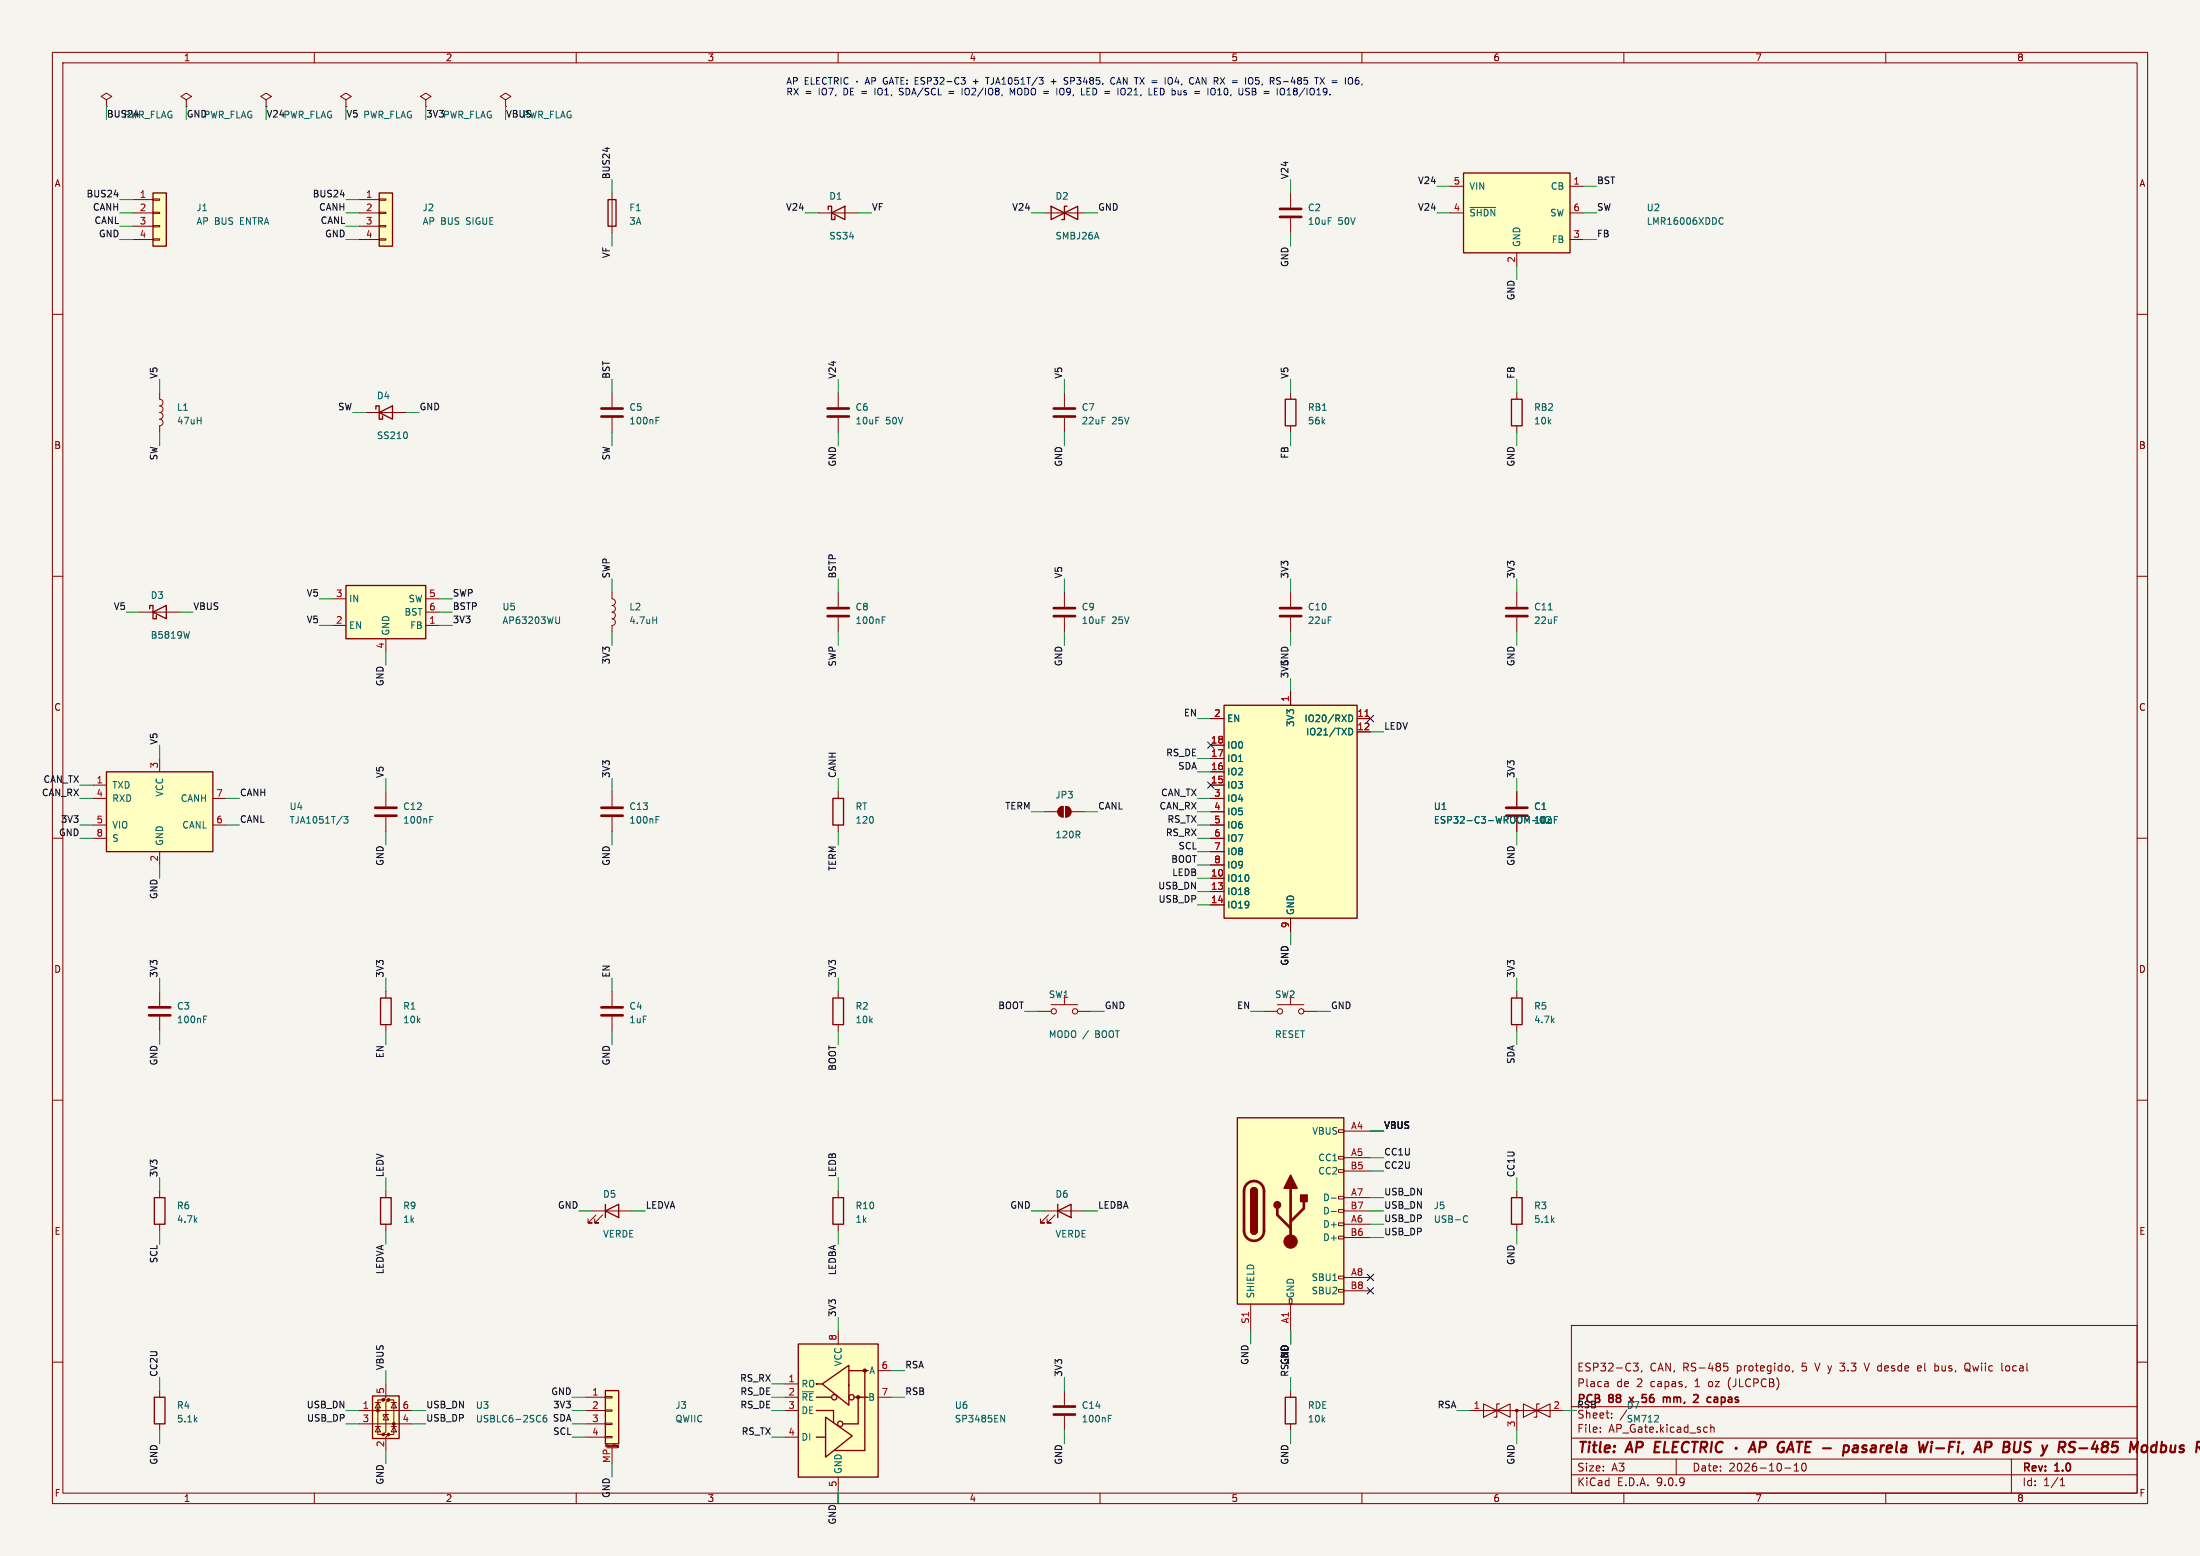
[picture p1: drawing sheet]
<svg xmlns="http://www.w3.org/2000/svg" width="420mm" height="297mm" viewBox="0 0 420 297" stroke-linecap="round" stroke-linejoin="round" font-family="sans-serif">
<path d="M0 0h420v297h-420z" fill="#f5f4ef" stroke="#f5f4ef" stroke-width=".19"/>
<g fill="none" stroke="#840000" stroke-width=".19">
<path d="M10 10h400v277h-400zM12 12h396v273h-396zM60 10v2M110 10v2M160 10v2M210 10v2M260 10v2M310 10v2M360 10v2M10 60h2M116.8 74.9v2.8M116.8 79.8v2.8"/>
<path d="M408 60h2M10 110h2M408 110h2M10 160h2M408 160h2M160 189.2v1.3M160 195.6v1.3M289.6 189.2v1.3M289.6 195.6v1.3M10 210h2M408 210h2M300 253h108v32h-108z"/>
<path d="M10 260h2M300 278.5h108M300 274.5h108M300 268.5h108M305.5 273.2v.2M305.5 272.5v.1M306.8 263.7l.2 .2v.8M307 264.6l-.1 .1M307 264l-.1 .1M307.7 270.5v.2M307.7 269.8v.1M310.6 269.1l-1.3 1.9"/>
<path d="M311.8 260.2h.9l-.5 .6 .5 .1v.6l-.3 .2-.5-.1M313.4 261.6l-.1 .3M320 278.5v3M326.6 271.9v1.5M326.6 272.5l.2-.1 .4 .1v.9M329.8 260.2h-.7l-.1 .7 .2-.1h.5l.2 .2-.1 .5-.2 .2-.6-.2M341.4 260.8l.2 .2-.2 .6M342.3 261.6l-.1 .3M342.5 279.7l.4-.4v1.5M344.1 279.4l.2-.1a.8 .8 0 0 1 .5 .7 .8 .8 0 0 1-.5 .8l-.2-.2-.2-.4zM355.9 260.2l.5 1.5M366.7 260.8l-.4-.1-.2 .2 .1 .7h.5"/>
<path d="M366.8 261l-.7 .2M369.4 260.8l.4-.1 .3 .3M370.1 261.4l-.3 .3-.4-.1M375.1 261.2a.5 .5 0 0 0 .3 .5 .5 .5 0 0 0 .6-.2M375.4 261.3l.3 .1 .3 .4M376 260.4a.5 .5 0 0 0-.6-.2 .5 .5 0 0 0-.3 .5M383.2 260.7l-.3 .3v.4l.3 .3M384 278.5v6.5M408 260h2M60 285v2M110 285v2M160 285v2"/>
<path d="M210 285v2M260 285v2M300 281.5h108M310 285v2M340.7 280.2h1.2M342.5 280.8h.9M360 285v2M393.3 283.6h.9M393.3 282.5l.4-.4v1.5"/>
</g>
<g fill="none" stroke="#840000" stroke-width=".4">
<path d="M315.9 276.2h.7M317 275.2h-.9l-.3 2h1M317.9 275.2l-.3 2h1M319.4 276.2h.6M320.4 275.2h-.9l-.3 2h1M322.4 275.4a.88 .88 0 0 0-1 0 .88 .88 0 0 0-.3 .9 .69 .69 0 0 0 .3 .8 .69 .69 0 0 0 .8-.1M323 275.2h1.2M323.6 275.2l-.3 2M324.7 276.3h.8a.55 .55 0 0 0 .4-.5 .55 .55 0 0 0-.3-.6h-.8l-.2 2M325.2 276.3l.5 .9M326.8 275.2l-.2 2M328.9 275.4a.88 .88 0 0 0-1 0 .88 .88 0 0 0-.4 .9 .69 .69 0 0 0 .4 .8 .69 .69 0 0 0 .8-.1"/>
<path d="M331.4 276.3v.2M333.8 277.2l.9-2 .4 2M334.1 276.6h.9M335.9 276.3h.8a.55 .55 0 0 0 .4-.5 .55 .55 0 0 0-.3-.6h-.7l-.3 2M340.6 275.3a1.02 1.02 0 0 0-1.2 .6 1.02 1.02 0 0 0 .5 1.3l.6-.2 .1-.7h-.4M341.3 276.6h1M342 275.2l-1 2M353.9 276h.7v1.2M354.6 277.1l-.7 .1M354.7 276.3l-.7 .1M355.4 277.1l.6 .1M355.9 275.9l-.4 .4 .3 .2h.3"/>
<path d="M369.6 276.4h1.5M382.5 276.2h.7M383.3 275.2h-.7l-.2 2h.7M397 276.4h1.5M400 275.1l-.7 1.4M412.6 276h.8l.1 .3v.5a.66 .66 0 0 1-1 .3M412.7 275.2l-.2 2M414.5 275.9l-.1 1.2a.57 .57 0 0 0 .8-.1M415.3 275.9l-.2 1.3"/>
</g>
<path d="M311 266.7l.8 1M311.8 266.7l-.8 1M313.7 266.8h.5M314.2 267.6l-.5 .1M314.3 266.2h-.8v.7M317.8 266.7l.3 .1 .1 .1M318.2 266.9l.2-.2 .4 .1v.1M318.2 266.9v.8M323.3 266.3l.6-.1 .3 .3M327.4 266.7h.3l.2 .2v.8M327.9 267.6l-.5 .1M327.9 267l-.5 .1" fill="none" stroke="#840000" stroke-width=".3"/>
<path d="M159 190.5h2v5.1h-2zM288.5 190.5h2.1v5.1h-2.1z" fill="none" stroke="#840000" stroke-width=".25"/>
<path d="M114.8 78h4.1M114.8 79.5h4.1" fill="none" stroke="#840000" stroke-width=".51"/>
<path d="M125.2 79.6h.6M125.2 80.3h.5" fill="none" stroke="#006464" stroke-width=".19"/>
<path d="M115.6 265.4h2.5v10.2h-2.5z" fill="#ffffc2"/>
<path d="M159 152.4h2v5.1h-2zM29.5 228.6h2v5.1h-2zM115.6 265.4h2.5v10.2h-2.5z" fill="none" stroke="#840000" stroke-width=".25"/>
<g fill="none" stroke="#840000" stroke-width=".19">
<path d="M35.6 19.1l1-.7-1-.6-1.1 .6 1.1 .7v1.2M50.8 19.1l1-.7-1-.6-1 .6 1 .7v1.2M66 19.1l1.1-.7-1.1-.6-1 .6 1 .7v1.2M35.6 20.3h.1M50.8 20.3h.1M66 20.3h.1M203.2 113v2.8M203.2 117.9v2.8M160 151.1v1.3M160 157.5v1.3M199.4 154.9h2.5M202.2 154.2l.7-.3v2.1a1.02 1.02 0 0 1-.9-.7 1.02 1.02 0 0 1 .2-1.1z"/>
<path d="M203.5 153.9a1.02 1.02 0 0 1 1 1 1.02 1.02 0 0 1-1 1.1zM204.5 154.9h2.5M30.5 189.2v2.8M30.5 194.1v2.8M198.1 193h2.6M200.7 191.8h5M203.2 190v1.8M205.7 193h2.6M30.5 227.3v1.3M30.5 233.7v1.2M111.8 266.7h3.8M111.8 269.2h3.8"/>
<path d="M111.8 271.8h3.8M111.8 274.3h3.8M115.6 266.6h1.2v.2h-1.2zM115.6 269.1h1.2v.3h-1.2zM115.6 271.7h1.2v.2h-1.2zM115.6 274.2h1.2v.2h-1.2zM115.8 276.4h2.1M116.8 276.4v3M117.9 275.9v.2h.1M117.9 275.9h.1v.3l-.1 .1M117.9 275.9h.1"/>
<circle cx="201.2" cy="193" r=".51"/>
<circle cx="205.2" cy="193" r=".51"/>
</g>
<g fill="#840000" stroke="#840000" stroke-width=".19">
<path d="M202.2 154.2l.7-.3v2.1a1.02 1.02 0 0 1-.9-.7 1.02 1.02 0 0 1 .2-1.1z"/>
<path d="M203.5 153.9a1.02 1.02 0 0 1 1 1 1.02 1.02 0 0 1-1 1.1z"/>
</g>
<path d="M201.2 116.1h4M201.2 117.6h4M28.4 192.3h4.1M28.4 193.8h4.1" fill="none" stroke="#840000" stroke-width=".51"/>
<path d="M38.9 194.6h.4M38.9 193.9h.6" fill="none" stroke="#006464" stroke-width=".19"/>
<path d="M29.2 36.8h2.5v10.2h-2.5z" fill="#ffffc2"/>
<path d="M29.2 36.8h2.5v10.2h-2.5zM72.6 190.5h2.1v5.1h-2.1zM159 228.6h2v5.1h-2z" fill="none" stroke="#840000" stroke-width=".25"/>
<g fill="none" stroke="#840000" stroke-width=".19">
<path d="M81.3 19.1l1-.7-1-.6-1 .6 1 .7v1.2M96.5 19.1l1-.7-1-.6-1 .6 1 .7v1.2M25.4 38.1h3.8M29.2 38h1.3v.2h-1.3zM81.3 20.3h.1M96.5 20.3h.1M25.4 40.6h3.8M25.4 43.2h3.8M25.4 45.7h3.8M29.2 40.5h1.3v.3h-1.3zM29.2 43.1h1.3v.2h-1.3zM29.2 45.6h1.3v.2h-1.3z"/>
<path d="M30.5 74.9v1.3a.64 .64 0 0 1 .6 .6 .64 .64 0 0 1-.6 .7 .64 .64 0 0 1 .6 .6 .64 .64 0 0 1-.6 .6 .64 .64 0 0 1 .6 .7 .64 .64 0 0 1-.6 .6 .64 .64 0 0 1 .6 .6 .64 .64 0 0 1-.6 .7v1.3M203.2 74.9v2.8M203.2 79.8v2.8M246.4 113v2.8M246.4 117.9v2.8M289.6 113v2.8M289.6 117.9v2.8M73.7 189.2v1.3M73.7 195.6v1.3M160 227.3v1.3M160 233.7v1.2M203.2 265.4v2.8"/>
<path d="M203.2 270.3v2.7"/>
</g>
<path d="M201.2 78h4M201.2 79.5h4M244.3 116.1h4.1M244.3 117.6h4.1M287.5 116.1h4.1M287.5 117.6h4.1M201.2 268.5h4M201.2 270h4" fill="none" stroke="#840000" stroke-width=".51"/>
<path d="M295.6 116.4h.7M211.6 270.8h.4M211.6 270.1h.6" fill="none" stroke="#006464" stroke-width=".19"/>
<path d="M152.4 256.5h15.2v25.4h-15.2z" fill="#ffffc2"/>
<g fill="none" stroke="#840000" stroke-width=".25">
<path d="M152.4 256.5h15.2v25.4h-15.2zM155.8 269.2h3.3v2.3M155.8 266.7h2.9M155.8 274.3h1.7M156 264.2h-.2h1M157 264.2l5.1-3.6v7.6zM157.6 270.5l5.1 3.6-5.1 4zM162.1 261.6h3.6M163.1 266.7h2.6M163.8 266.7v5.1h-2.9M165.1 261.6v15.3h-5.7"/>
<circle cx="159.3" cy="266.7" r=".51"/>
<circle cx="160.4" cy="271.8" r=".51"/>
<circle cx="162.6" cy="266.7" r=".51"/>
</g>
<g fill="#840000" stroke="#840000" stroke-width=".25">
<circle cx="163.8" cy="266.7" r=".28"/>
<circle cx="165.1" cy="261.6" r=".28"/>
</g>
<path d="M160 113v2.8M160 117.9v2.8M160 254v2.5M149.9 264.2h2.5M149.9 266.7h2.5M149.9 269.2h2.5M149.9 274.3h2.5M167.6 266.7h2.6M167.6 261.6h2.6M160 281.9v2.6" fill="none" stroke="#840000" stroke-width=".19"/>
<path d="M168.4 118.4h.4M168.4 117.7h.6M191.1 270.1l.7 1.3v-1.3" fill="none" stroke="#006464" stroke-width=".19"/>
<path d="M158 116.1h4.1M158 117.6h4.1" fill="none" stroke="#840000" stroke-width=".51"/>
<path d="M72.4 36.8h2.5v10.2h-2.5z" fill="#ffffc2"/>
<path d="M72.4 36.8h2.5v10.2h-2.5zM116.1 38.1h1.5v5.1h-1.5zM201.9 231.1l2.6-1.2v2.5zM201.9 229.9v2.5M29.5 266.7h2v5.1h-2z" fill="none" stroke="#840000" stroke-width=".25"/>
<g fill="none" stroke="#840000" stroke-width=".19">
<path d="M68.6 38.1h3.8M72.4 38h1.3v.2h-1.3zM116.8 36.8v7.7M68.6 40.6h3.8M68.6 43.2h3.8M68.6 45.7h3.8M72.4 40.5h1.3v.3h-1.3zM72.4 43.1h1.3v.2h-1.3zM72.4 45.6h1.3v.2h-1.3zM289.6 151.1v2.8M289.6 156v2.8M199.4 231.1h7.6"/>
<path d="M200.2 231.9l-1.6 1.5h.8h-.8v-.7M201.4 231.9l-1.5 1.5h.8h-.8v-.7M30.5 265.4v1.3M30.5 271.8v1.2"/>
</g>
<path d="M287.5 154.2h4.1M287.5 155.7h4.1" fill="none" stroke="#840000" stroke-width=".51"/>
<path d="M233.7 134.6h25.4v40.7h-25.4z" fill="#ffffc2"/>
<path d="M71.8 78.1v-.6h.6v2.5h.6v-.6M72.4 78.7l2.5-1.2v2.5zM245.4 76.2h2v5.1h-2zM288.5 76.2h2.1v5.1h-2.1zM233.7 134.6h25.4v40.7h-25.4z" fill="none" stroke="#840000" stroke-width=".25"/>
<g fill="none" stroke="#840000" stroke-width=".19">
<path d="M69.8 78.7h7.7M246.4 74.9v1.3M289.6 74.9v1.3M246.4 81.3v1.3M289.6 81.3v1.3M231.1 137.2h2.6M246.4 132.1v2.5M259.1 137.2h2.5M259.1 139.7h2.5M231.1 142.2h2.6M231.1 144.8h2.6M231.1 147.3h2.6"/>
<path d="M231.1 149.9h2.6M231.1 152.4h2.6M231.1 154.9h2.6M231.1 157.5h2.6M231.1 160h2.6M231.1 162.6h2.6M231.1 165.1h2.6M231.1 167.6h2.6M231.1 170.2h2.6M231.1 172.7h2.6M246.4 175.3v2.5"/>
</g>
<path d="M77.7 82.7v.8M257.5 136.5a.64 .64 0 0 1 .7 .6 .64 .64 0 0 1-.7 .6M257.5 139a.64 .64 0 0 1 .7 .6 .64 .64 0 0 1-.7 .7" fill="none" stroke="#006464" stroke-width=".19"/>
<path d="M260.6 136.7h.7" fill="none" stroke="#a90000" stroke-width=".19"/>
<path d="M236.2 213.4h20.3v35.5h-20.3z" fill="#ffffc2"/>
<g fill="none" stroke="#840000" stroke-width=".19">
<path d="M116.8 113v1.3a.64 .64 0 0 1 .7 .6 .64 .64 0 0 1-.7 .7 .64 .64 0 0 1 .7 .6 .64 .64 0 0 1-.7 .6 .64 .64 0 0 1 .7 .7 .64 .64 0 0 1-.7 .6 .64 .64 0 0 1 .7 .7 .64 .64 0 0 1-.7 .6M116.8 119.4v1.3M73.7 151.1v2.8M73.7 156v2.8M116.8 189.2v2.8M116.8 194.1v2.8M255.5 215.6h1v.6h-1zM256.5 215.9h5.1M73.7 227.3v1.3M73.7 233.7v1.2M255.5 220.7h1v.5h-1zM255.5 223.3h1v.5h-1z"/>
<path d="M255.5 228.3h1v.6h-1zM255.5 230.9h1v.5h-1zM255.5 233.4h1v.5h-1zM255.5 236h1v.5h-1zM256.5 221h5.1M256.5 223.5h5.1M256.5 228.6h5.1M256.5 231.1h5.1M256.5 233.7h5.1M256.5 236.2h5.1M238.8 248.9v5.1M246.1 247.9h.5v1h-.5z"/>
<path d="M246.4 248.9v5.1M255.5 243.6h1v.5h-1zM255.5 246.1h1v.5h-1zM256.5 243.8h5.1M256.5 246.4h5.1"/>
</g>
<path d="M236.2 213.4h20.3v35.5h-20.3zM72.6 228.6h2.1v5.1h-2.1zM238.8 227.3a.64 .64 0 0 1 .6-.6 .64 .64 0 0 1 .6 .6M238.8 234.9a.64 .64 0 0 0 .6 .7 .64 .64 0 0 0 .6-.7" fill="none" stroke="#840000" stroke-width=".25"/>
<path d="M71.6 154.2h4.1M71.6 155.7h4.1M114.8 192.3h4.1M114.8 193.8h4.1M238 226a1.9 1.9 0 0 1 2.1-.4 1.9 1.9 0 0 1 1.2 1.7v7.6a1.91 1.91 0 0 1-1.9 1.9 1.91 1.91 0 0 1-1.9-1.9v-7.7l.2-.7zM243.8 230.6v1.3l2.6 2.5M246.4 226.8v10.2M248.9 229.4v1.2l-2.5 2.6" fill="none" stroke="#840000" stroke-width=".51"/>
<g fill="#840000" stroke="#840000" stroke-width=".25">
<path d="M238.8 227.3h1.2v7.6h-1.2z"/>
<path d="M238.9 226.9a.64 .64 0 0 1 .7-.2 .64 .64 0 0 1 .4 .6h-1.2z"/>
<path d="M238.8 234.9h1.2a.64 .64 0 0 1-.6 .7 .64 .64 0 0 1-.6-.7z"/>
<path d="M246.4 224.3l1.2 2.5h-2.5z"/>
<path d="M248.3 228.1h1.3v1.3h-1.3z"/>
<circle cx="243.8" cy="230" r=".63"/>
</g>
<circle cx="246.4" cy="237" r="1.27" fill="#840000" stroke="#840000" stroke-width=".19"/>
<path d="M124.6 118.4h.8M125.4 117.7v1.3M82.1 156.5h.4M82.1 155.8h.6M254.2 228.7h.9M254.2 231.2h.9M279.6 232.1l.5 .1M280.1 233.2l-.5 .1" fill="none" stroke="#006464" stroke-width=".19"/>
<path d="M66 111.8h15.3v10.1h-15.3z" fill="#ffffc2"/>
<path d="M66 111.8h15.3v10.1h-15.3zM245.4 266.7h2v5.1h-2z" fill="none" stroke="#840000" stroke-width=".25"/>
<g fill="none" stroke="#840000" stroke-width=".19">
<path d="M20.3 19.1l1-.7-1-.6-1 .6 1 .7v1.2M20.3 20.3h.1M246.4 36.8v2.8M246.4 41.7v2.8M63.5 114.3h2.5M63.5 119.4h2.5M81.3 114.3h2.5M81.3 119.4h2.5M81.3 116.8h2.5M73.7 121.9v2.6M116.8 151.1v2.8M116.8 156v2.8"/>
<path d="M246.4 265.4v1.3M246.4 271.8v1.2"/>
</g>
<path d="M106.8 117.7v1.1l-.1 .2h-.4M125.2 156.5h.5M125.2 155.8h.6" fill="none" stroke="#006464" stroke-width=".19"/>
<path d="M244.3 39.9h4.1M244.3 41.4h4.1M114.8 154.2h4.1M114.8 155.7h4.1" fill="none" stroke="#840000" stroke-width=".51"/>
<path d="M279.4 33h20.3v15.3h-20.3z" fill="#ffffc2"/>
<path d="M279.4 33h20.3v15.3h-20.3z" fill="none" stroke="#840000" stroke-width=".25"/>
<path d="M276.9 35.6h2.5M299.7 35.6h2.6M276.9 40.6h2.5M289.6 48.3v2.5M299.7 40.6h2.6M299.7 45.7h2.6" fill="none" stroke="#840000" stroke-width=".19"/>
<path d="M280.6 39.6h4.9M328.4 41.6l.5 .1M328.9 42.7l-.5 .1" fill="none" stroke="#006464" stroke-width=".19"/>
<path d="M20.3 147.3h20.3v15.3h-20.3z" fill="#ffffc2"/>
<path d="M200.7 39.4v2.5l5-2.5v2.5zM203.7 39.4h-.5v2.5h-.5M158.1 40v-.6h.6v2.5h.7v-.6M158.7 40.6l2.6-1.2v2.5zM28.6 116.2v-.6h.6v2.5h.6v-.6M29.2 116.8l2.5-1.2v2.5zM20.3 147.3h20.3v15.3h-20.3zM115.6 231.1l2.5-1.2v2.5zM115.6 229.9v2.5M288.5 228.6h2.1v5.1h-2.1z" fill="none" stroke="#840000" stroke-width=".25"/>
<g fill="none" stroke="#840000" stroke-width=".19">
<path d="M156.2 40.6h7.6M199.4 40.6h7.6M160 74.9v2.8M160 79.8v2.8M26.7 116.8h7.6M17.8 149.9h2.5M17.8 152.4h2.5M17.8 157.5h2.5M30.5 144.8v2.5M40.6 152.4h2.6M40.6 157.5h2.6M17.8 160h2.5"/>
<path d="M30.5 162.6v2.5M241.3 193h2.5M243.8 191.8h5.1M246.4 190v1.8M248.9 193h2.6M113 231.1h7.6M113.8 231.9l-1.5 1.5h.7h-.7v-.7M115.1 231.9l-1.6 1.5h.8h-.8v-.7M289.6 227.3v1.3M289.6 233.7v1.2M280.7 269.2h17.7M289.6 269.2v3.8"/>
<circle cx="244.3" cy="193" r=".51"/>
<circle cx="248.4" cy="193" r=".51"/>
</g>
<path d="M36.2 120.5l-.3 1.3M65.6 155.8h.8l-.4 .5 .4 .2v.5l-.2 .1-.6-.1M316.5 270.3v.4" fill="none" stroke="#006464" stroke-width=".19"/>
<path d="M283.2 268v2.5l5.1-2.5v2.5zM286.3 268h-.6v2.5h-.5M290.8 268l5.1 2.5v-2.5l-5.1 2.5zM293.9 268h-.5v2.5h-.5" fill="none" stroke="#840000" stroke-width=".2"/>
<circle cx="289.6" cy="269.2" r=".25" fill="#840000" stroke="#840000" stroke-width=".19"/>
<path d="M158 78h4.1M158 79.5h4.1" fill="none" stroke="#840000" stroke-width=".51"/>
<path d="M71.1 266.4h5.1v8.2h-5.1z" fill="#ffffc2"/>
<g fill="#840000" stroke="#840000" stroke-width=".19">
<circle cx="72.1" cy="269.2" r=".25"/>
<circle cx="73.2" cy="267.2" r=".25"/>
<circle cx="73.2" cy="273.8" r=".25"/>
<circle cx="74.2" cy="267.2" r=".25"/>
<circle cx="74.2" cy="273.8" r=".25"/>
<circle cx="75.2" cy="271.8" r=".25"/>
</g>
<g fill="none" stroke="#840000" stroke-width=".19">
<path d="M231.1 137.2h2.6M246.4 132.1v2.5M259.1 137.2h2.5M259.1 139.7h2.5M231.1 142.2h2.6M231.1 144.8h2.6M231.1 147.3h2.6M231.1 149.9h2.6M231.1 152.4h2.6M231.1 154.9h2.6M231.1 157.5h2.6M289.6 151.1v2.8"/>
<path d="M289.6 156v2.8M231.1 160h2.6M231.1 162.6h2.6M231.1 165.1h2.6M231.1 167.6h2.6M231.1 170.2h2.6M231.1 172.7h2.6M246.4 175.3v2.5M68.6 269.2h10.1M68.6 271.8h10.1M71.6 272.3h1M71.6 267.7h1"/>
<path d="M72.1 267.7l.5 1h-1zM72.1 272.3l.5 1h-1zM73.2 267.2h-1.1v6.6h1.1M73.7 264.2v2.5l-.5 .5h1l-.5 .5v5.6l-.5 .5h1l-.5 .5v2.6M73.7 270l.5 1h-1zM74.2 270h-1v.4M74.2 267.2h1v6.6h-1M74.7 272.3h1M74.7 267.7h1M75.2 267.7l.5 1h-1zM75.2 272.3l.5 1h-1z"/>
</g>
<path d="M71.1 266.4h5.1v8.2h-5.1z" fill="none" stroke="#840000" stroke-width=".25"/>
<path d="M257.5 136.5a.64 .64 0 0 1 .7 .6 .64 .64 0 0 1-.7 .6M257.5 139a.64 .64 0 0 1 .7 .6 .64 .64 0 0 1-.7 .7M104.3 270.1l-.4 .1a.86 .86 0 0 0 0 1.2l.4-.1 .1-.4-.2-.3h-.3l-.2 .3" fill="none" stroke="#006464" stroke-width=".19"/>
<g fill="none" stroke="#009600" stroke-width=".19">
<path d="M20.3 20.3v2.6M22.9 38.1h2.5M35.6 20.3v2.6M50.8 20.3v2.6M66 38.1h2.6M66 20.3v2.6M81.3 20.3v2.6M96.5 20.3v2.6M116.8 34.3v2.5M246.4 34.3v2.5M274.3 35.6h2.6M302.3 35.6h2.5"/>
<path d="M22.9 45.7h2.5M22.9 40.6h2.5M22.9 43.2h2.5M66 45.7h2.6M66 40.6h2.6M66 43.2h2.6M116.8 44.5v2.5M153.7 40.6h2.5M163.8 40.6h2.6M196.8 40.6h2.6M207 40.6h2.5M246.4 44.5v2.5"/>
<path d="M274.3 40.6h2.6M289.6 50.8v2.5M302.3 45.7h2.5M302.3 40.6h2.5M30.5 72.4v2.5M67.3 78.7h2.5M77.5 78.7h2.5M116.8 72.4v2.5M160 72.4v2.5M203.2 72.4v2.5M246.4 72.4v2.5M289.6 72.4v2.5"/>
<path d="M30.5 82.6v2.5M116.8 82.6v2.5M160 82.6v2.5M203.2 82.6v2.5M246.4 82.6v2.5M289.6 82.6v2.5M24.1 116.8h2.6M34.3 116.8h2.5M61 119.4h2.5M61 114.3h2.5M83.8 116.8h2.6M83.8 119.4h2.6"/>
<path d="M83.8 114.3h2.6M116.8 110.5v2.5M160 110.5v2.5M203.2 110.5v2.5M246.4 110.5v2.5M289.6 110.5v2.5M73.7 124.5v2.5M116.8 120.7v2.5M160 120.7v2.5M203.2 120.7v2.5M228.6 137.2h2.5M246.4 120.7v2.5"/>
<path d="M246.4 129.5v2.6M261.6 139.7h2.6M289.6 120.7v2.5M15.2 157.5h2.6M15.2 152.4h2.6M15.2 149.9h2.6M30.5 142.2v2.6M43.2 157.5h2.5M43.2 152.4h2.5M73.7 148.6v2.5M73.7 158.8v2.5M116.8 148.6v2.5"/>
<path d="M116.8 158.8v2.5M160 148.6v2.5M160 158.8v2.5M196.8 154.9h2.6M207 154.9h2.5M228.6 157.5h2.5M228.6 152.4h2.5M228.6 154.9h2.5M228.6 144.8h2.5M228.6 147.3h2.5M289.6 148.6v2.5M289.6 158.8v2.5"/>
<path d="M15.2 160h2.6M30.5 165.1v2.5M228.6 167.6h2.5M228.6 162.6h2.5M228.6 165.1h2.5M228.6 160h2.5M228.6 170.2h2.5M228.6 172.7h2.5M246.4 177.8v2.5M30.5 186.7v2.5M30.5 196.9v2.5M73.7 186.7v2.5"/>
<path d="M73.7 196.9v2.5M116.8 186.7v2.5M116.8 196.9v2.5M160 186.7v2.5M160 196.9v2.5M195.6 193h2.5M208.3 193h2.5M238.8 193h2.5M251.5 193h2.5M289.6 186.7v2.5M289.6 196.9v2.5M261.6 215.9h2.6"/>
<path d="M30.5 224.8v2.5M30.5 234.9v2.6M73.7 224.8v2.5M73.7 234.9v2.6M110.5 231.1h2.5M120.6 231.1h2.6M160 224.8v2.5M160 234.9v2.6M196.8 231.1h2.6M207 231.1h2.5M261.6 231.1h2.6M261.6 233.7h2.6"/>
<path d="M261.6 236.2h2.6M261.6 221h2.6M261.6 223.5h2.6M261.6 228.6h2.6M289.6 224.8v2.5M289.6 234.9v2.6M160 251.5v2.5M238.8 254v2.5M246.4 254v2.5M30.5 262.9v2.5M30.5 273v2.6M66 269.2h2.6"/>
<path d="M66 271.8h2.6M73.7 261.6v2.6M73.7 276.9v2.5M78.7 269.2h2.6M78.7 271.8h2.6M109.2 266.7h2.6M109.2 269.2h2.6M109.2 271.8h2.6M109.2 274.3h2.6M116.8 279.4v2.5M147.3 266.7h2.6M147.3 269.2h2.6"/>
<path d="M147.3 274.3h2.6M147.3 264.2h2.6M170.2 266.7h2.5M170.2 261.6h2.5M203.2 262.9v2.5M203.2 273v2.6M246.4 262.9v2.5M246.4 273v2.6M278.1 269.2h2.6M289.6 273v2.6M298.4 269.2h2.6M160 284.5v2.5"/>
</g>
<path d="M261 136.6l1.2 1.2M262.2 136.6l-1.2 1.2M230.5 141.6l1.2 1.2M230.5 149.3l1.2 1.2M231.7 141.6l-1.2 1.2M231.7 149.3l-1.2 1.2M261 243.2l1.2 1.2M261 245.8l1.2 1.2M262.2 243.2l-1.2 1.2M262.2 245.8l-1.2 1.2" fill="none" stroke="#000084" stroke-width=".19"/>
<g fill="none" stroke="#0000c2" stroke-width=".19">
<path d="M150.2 16.1l.4-1.3 .5 1.3M150.3 15.7h.6M151.5 15.5l.6-.1 .1-.2v-.3l-.7-.1v1.3M153.7 15.4h.5M154.3 14.8h-.6v1.3h.6M154.9 14.8v1.3h.6M155.9 15.4h.4M156.5 14.8h-.6v1.3h.6M157.8 14.9a.6 .6 0 0 0-.9 .4 .6 .6 0 0 0 .6 .8l.3-.1M158.1 14.8h.8M158.5 14.8v1.3M159.3 15.5l.6-.1 .1-.2v-.3l-.7-.1v1.3"/>
<path d="M159.6 15.5l.4 .6M160.6 14.8v1.3M161.9 14.9a.6 .6 0 0 0-.8 .4 .6 .6 0 0 0 .6 .8l.2-.1M163.6 15.5v.1M165.2 16.1l.4-1.3 .4 1.3M165.3 15.7h.6M166.4 15.5l.6-.1 .2-.2-.1-.3-.7-.1v1.3M167 16.8v1.3M169.3 14.9a.59 .59 0 0 0-.7 .5 .59 .59 0 0 0 .7 .6l.1-.5h-.3M169.8 16.1l.4-1.3 .4 1.3M169.9 15.7h.6M170.8 14.8h.8"/>
<path d="M171.2 14.8v1.3M171.7 18.1h.5M172 15.4h.4M172.2 16.8h-.3l-.2 .3 .1 .3 .4 .1M172.6 14.8h-.6v1.3h.6M173.1 16v.1M173.1 15.3v.1M174.7 15.4h.4M175.3 14.8h-.6v1.3h.6M176.5 14.9l-.5-.1-.1 .1v.4l.5 .2 .1 .3-.2 .3-.5-.1M177.1 15.5l.6-.1 .1-.2-.1-.3-.6-.1v1.3M178.2 14.8h.8l-.4 .5 .3 .1v.6l-.1 .1-.6-.1"/>
<path d="M179.5 14.9l.5-.1 .2 .4-.8 .9h.8M180.8 15.6h.9M181.1 17.5h1M181.1 17.8h1M183.1 14.9a.6 .6 0 0 0-.9 .4 .6 .6 0 0 0 .6 .8l.3-.1M183.5 14.8h.8l-.5 .5 .4 .1v.6l-.2 .1-.5-.1M183.7 16.8v1.3M184.5 16.8l-.1 .1a.81 .81 0 0 0 .1 1.2M185.8 15.6h.9M188.1 14.8h.8M188.5 14.8v1.3M192.9 18.1v-1.3l.4 1 .4-1v1.3"/>
<path d="M200.7 15.6h.9M201.1 15.1v1M203.1 17v.3M203.1 17.7a.43 .43 0 0 1-.3 .4 .43 .43 0 0 1-.4-.2M203.4 15.4l.3 .1 .2 .3-.3 .3h-.3M203.9 14.9l-.5-.1-.2 .1M207.5 16.8v1.3h.6M207.5 17.5h.4M212.8 14.9a.6 .6 0 0 0-.8 .4 .6 .6 0 0 0 .6 .8l.2-.1M214.7 17a.98 .98 0 0 1-.1 1.1M216 17.4l-.8 .7h.8M220.4 18.1h.6"/>
<path d="M220.4 17.5h.4M223.3 14.8a.43 .43 0 0 1 .5 .4v.4a.43 .43 0 0 1-.5 .5M228.2 16.1l.5-1.3 .4 1.3M228.4 15.7h.6M230.6 16.8v1.3M231.2 17l-.1 .3M231.9 17l.1 .3M232.5 18.1h.7M232.7 17l-.2 .2M232.8 16.8v1.3M239.1 16.8v1.3h.4M239.1 17.5h.4"/>
<path d="M239.5 17.5h.2M239.6 17.4l-.1 .1M240.3 14.8h-.6v.6l.4-.1 .3 .2M240.4 15.8l-.3 .3-.4-.1M244.4 17.3v.6M244.6 16.9l.1-.1a.43 .43 0 0 1 .5 .5M245 15.6h1M246 17l-.3 .2M246.1 16.8v1.3M246.9 17.1l.3 .3M247.2 17.4l-.2 .1-.1 .4 .1 .2h.4M247.2 17.4h.2"/>
<path d="M252 14.8l.8 1.3M252.8 14.8l-.8 1.3M260 16l-.1 .3"/>
</g>
<path d="M260.6 136.7h.7" fill="none" stroke="#a90000" stroke-width=".19"/>
<g font-size="2.8" fill="#840000">
<text x="301" y="277.9">Title:</text>
<text x="310.6" y="277.9">AP</text>
<text x="342.6" y="277.9">GATE -</text>
<text x="356.8" y="277.9">pasarela</text>
<text x="372" y="277.9">Wi-Fi,</text>
<text x="383.6" y="277.9">AP</text>
<text x="389.7" y="277.9">BUS</text>
<text x="398" y="277.9">y</text>
<text x="401.8" y="277.9">RS-485</text>
<text x="416.2" y="277.9">Mod</text>
</g>
<g font-size="2.1" fill="#840000">
<text x="301" y="262">ESP32-C3,</text>
<text x="314.9" y="262">CAN, RS-485</text>
<text x="331.7" y="262">protegido,</text>
<text x="344.3" y="262">5</text>
<text x="347" y="262">V y 3.3</text>
<text x="356.9" y="262">V desde</text>
<text x="367.3" y="262">el</text>
<text x="370.6" y="262">bus,</text>
<text x="376.6" y="262">Qwiic</text>
<text x="383.7" y="262">local</text>
<text x="301" y="268.2">PCB</text>
<text x="301" y="265">Placa</text>
<text x="307.2" y="268.2">88</text>
<text x="308.6" y="265">de</text>
<text x="312.5" y="265">2</text>
<text x="314.8" y="268.2">56</text>
<text x="315.2" y="265">capas,</text>
<text x="319.4" y="268.2">mm,</text>
<text x="323.8" y="265">1</text>
<text x="325.8" y="268.2">2</text>
<text x="326.6" y="265">oz</text>
<text x="329" y="268.2">capas</text>
<text x="330.4" y="265">(JLCPCB)</text>
<text x="301" y="273.7">File:</text>
<text x="301" y="271">Sheet:</text>
<text x="301" y="281.1">Size:</text>
<text x="307.6" y="281.1">A3</text>
<text x="323" y="281.1">Date:</text>
<text x="330" y="281.1">2026-10-10</text>
<text x="386" y="281.3">Rev:</text>
<text x="392.4" y="281.3">1.0</text>
<text x="301" y="283.9">KiCad</text>
<text x="308.7" y="283.9">E.D.A.</text>
<text x="316.3" y="283.9">9.0.9</text>
<text x="386" y="283.9">Id:</text>
<text x="390.1" y="283.9">1/1</text>
</g>
<g font-size="2.1" fill="#006464">
<text x="311.8" y="268.2">x</text>
<text x="307.1" y="273.7">AP_Gate.kicad_sch</text>
</g>
<g font-size="1.8" fill="#840000">
<text x="35" y="11.9">1</text>
<text x="85" y="11.9">2</text>
<text x="135" y="11.9">3</text>
<text x="185" y="11.9">4</text>
<text x="235" y="11.9">5</text>
<text x="285" y="11.9">6</text>
<text x="335" y="11.9">7</text>
<text x="385" y="11.9">8</text>
<text x="10.3" y="35.9">A</text>
<text x="408.3" y="35.9">A</text>
<text x="10.3" y="85.9">B</text>
<text x="408.2" y="85.9">B</text>
<text x="10.3" y="135.9">C</text>
<text x="408.2" y="135.9">C</text>
<text x="10.3" y="185.9">D</text>
<text x="408.2" y="185.9">D</text>
<text x="10.3" y="235.9">E</text>
<text x="408.3" y="235.9">E</text>
<text x="10.3" y="285.9">F</text>
<text x="35" y="286.9">1</text>
<text x="85" y="286.9">2</text>
<text x="135" y="286.9">3</text>
<text x="185" y="286.9">4</text>
<text x="235" y="286.9">5</text>
<text x="285" y="286.9">6</text>
<text x="335" y="286.9">7</text>
<text x="385" y="286.9">8</text>
<text x="408.3" y="285.9">F</text>
</g>
<g font-size="1.8" fill="#0000c2">
<text x="186.6" y="16.5">+</text>
<text x="189.3" y="16.5">TJA1051T/3</text>
<text x="201.9" y="16.5">+</text>
<text x="204.6" y="16.5">SP3485.</text>
<text x="213.7" y="16.5">CAN TX =</text>
<text x="224.7" y="16.5">IO4,</text>
<text x="229.6" y="16.5">CAN RX =</text>
<text x="240.8" y="16.5">IO5,</text>
<text x="245.8" y="16.5">RS-485</text>
<text x="254.6" y="16.5">TX =</text>
<text x="150" y="18.5">RX =</text>
<text x="156.4" y="18.5">IO7,</text>
<text x="161.3" y="18.5">DE =</text>
<text x="167.6" y="18.5">IO1,</text>
<text x="172.6" y="18.5">SDA/SCL</text>
<text x="184.9" y="18.5">IO2/IO8,</text>
<text x="194.3" y="18.5">MODO =</text>
<text x="203.6" y="18.5">IO9,</text>
<text x="208.5" y="18.5">LED =</text>
<text x="215.9" y="18.5">IO21,</text>
<text x="222" y="18.5">LED bus</text>
<text x="231.1" y="18.5">=</text>
<text x="233.8" y="18.5">IO10,</text>
<text x="240" y="18.5">USB</text>
<text x="245" y="18.5">=</text>
<text x="247.7" y="18.5">IO18/IO19.</text>
</g>
<g font-size="1.8" fill="#0f0f0f">
<text x="20.3" y="22.5">BUS24</text>
<text x="35.6" y="22.5">GNDPWR_FLAG</text>
<text x="50.8" y="22.5">V24PWR_FLAG</text>
<text x="66" y="22.5">V5 PWR_FLAG</text>
<text x="81.3" y="22.5">3V3PWR_FLAG</text>
<text x="96.5" y="22.5">VBUS</text>
<text x="116.5" y="34.3" transform="rotate(-90 116.5 34.3)">BUS24</text>
<text x="246" y="34.3" transform="rotate(-90 246 34.3)">V24</text>
<text x="270.6" y="35.2">V24</text>
<text x="304.8" y="35.2">BST</text>
<text x="16.4" y="37.8">BUS24</text>
<text x="17.6" y="40.3">CANH</text>
<text x="59.6" y="37.8">BUS24</text>
<text x="60.8" y="40.3">CANH</text>
<text x="150" y="40.3">V24</text>
<text x="166.4" y="40.3">VF</text>
<text x="193.1" y="40.3">V24</text>
<text x="209.5" y="40.3">GND</text>
<text x="270.6" y="40.3">V24</text>
<text x="304.8" y="40.3">SW</text>
<text x="17.9" y="42.8">CANL</text>
<text x="18.8" y="45.4">GND</text>
<text x="61.1" y="42.8">CANL</text>
<text x="62" y="45.4">GND</text>
<text x="304.8" y="45.4">FB</text>
<text x="116.5" y="49.4" transform="rotate(-90 116.5 49.4)">VF</text>
<text x="246" y="51.1" transform="rotate(-90 246 51.1)">GND</text>
<text x="289.2" y="57.4" transform="rotate(-90 289.2 57.4)">GND</text>
<text x="30.1" y="72.4" transform="rotate(-90 30.1 72.4)">V5</text>
<text x="116.5" y="72.4" transform="rotate(-90 116.5 72.4)">BST</text>
<text x="159.7" y="72.4" transform="rotate(-90 159.7 72.4)">V24</text>
<text x="202.9" y="72.4" transform="rotate(-90 202.9 72.4)">V5</text>
<text x="246" y="72.4" transform="rotate(-90 246 72.4)">V5</text>
<text x="289.2" y="72.4" transform="rotate(-90 289.2 72.4)">FB</text>
<text x="64.4" y="78.4">SW</text>
<text x="80" y="78.4">GND</text>
<text x="30.1" y="88" transform="rotate(-90 30.1 88)">SW</text>
<text x="116.5" y="88" transform="rotate(-90 116.5 88)">SW</text>
<text x="159.7" y="89.2" transform="rotate(-90 159.7 89.2)">GND</text>
<text x="202.9" y="89.2" transform="rotate(-90 202.9 89.2)">GND</text>
<text x="246" y="87.7" transform="rotate(-90 246 87.7)">FB</text>
<text x="289.2" y="89.2" transform="rotate(-90 289.2 89.2)">GND</text>
<text x="58.5" y="114">V5</text>
<text x="86.4" y="114">SWP</text>
<text x="116.5" y="110.5" transform="rotate(-90 116.5 110.5)">SWP</text>
<text x="159.7" y="110.5" transform="rotate(-90 159.7 110.5)">BSTP</text>
<text x="202.9" y="110.5" transform="rotate(-90 202.9 110.5)">V5</text>
<text x="246" y="110.5" transform="rotate(-90 246 110.5)">3V3</text>
<text x="289.2" y="110.5" transform="rotate(-90 289.2 110.5)">3V3</text>
<text x="21.6" y="116.5">V5</text>
<text x="36.8" y="116.5">VBUS</text>
<text x="58.5" y="119">V5</text>
<text x="86.4" y="116.5">BSTP</text>
<text x="86.4" y="119">3V3</text>
<text x="73.3" y="131.1" transform="rotate(-90 73.3 131.1)">GND</text>
<text x="116.5" y="126.9" transform="rotate(-90 116.5 126.9)">3V3</text>
<text x="159.7" y="127.3" transform="rotate(-90 159.7 127.3)">SWP</text>
<text x="202.9" y="127.3" transform="rotate(-90 202.9 127.3)">GND</text>
<text x="246" y="129.5" transform="rotate(-90 246 129.5)">3V3</text>
<text x="246" y="127.3" transform="rotate(-90 246 127.3)">GND</text>
<text x="289.2" y="127.3" transform="rotate(-90 289.2 127.3)">GND</text>
<text x="225.9" y="136.8">EN</text>
<text x="30.1" y="142.2" transform="rotate(-90 30.1 142.2)">V5</text>
<text x="264.2" y="139.4">LEDV</text>
<text x="8.2" y="149.5">CAN_TX</text>
<text x="73.3" y="148.6" transform="rotate(-90 73.3 148.6)">V5</text>
<text x="116.5" y="148.6" transform="rotate(-90 116.5 148.6)">3V3</text>
<text x="159.7" y="148.6" transform="rotate(-90 159.7 148.6)">CANH</text>
<text x="222.5" y="144.4">RS_DE</text>
<text x="224.8" y="147">SDA</text>
<text x="289.2" y="148.6" transform="rotate(-90 289.2 148.6)">3V3</text>
<text x="7.9" y="152.1">CAN_RX</text>
<text x="45.7" y="152.1">CANH</text>
<text x="191.8" y="154.6">TERM</text>
<text x="209.5" y="154.6">CANL</text>
<text x="221.3" y="154.6">CAN_RX</text>
<text x="221.6" y="152.1">CAN_TX</text>
<text x="11.2" y="159.7">GND</text>
<text x="11.5" y="157.1">3V3</text>
<text x="45.7" y="157.1">CANL</text>
<text x="222.5" y="159.7">RS_RX</text>
<text x="222.8" y="157.1">RS_TX</text>
<text x="73.3" y="165.4" transform="rotate(-90 73.3 165.4)">GND</text>
<text x="116.5" y="165.4" transform="rotate(-90 116.5 165.4)">GND</text>
<text x="159.7" y="166.3" transform="rotate(-90 159.7 166.3)">TERM</text>
<text x="223.5" y="164.8">BOOT</text>
<text x="223.7" y="167.3">LEDB</text>
<text x="224.9" y="162.2">SCL</text>
<text x="289.2" y="165.4" transform="rotate(-90 289.2 165.4)">GND</text>
<text x="30.1" y="171.7" transform="rotate(-90 30.1 171.7)">GND</text>
<text x="221" y="169.8">USB_DN</text>
<text x="221.1" y="172.4">USB_DP</text>
<text x="246" y="184.4" transform="rotate(-90 246 184.4)">GND</text>
<text x="30.1" y="186.7" transform="rotate(-90 30.1 186.7)">3V3</text>
<text x="73.3" y="186.7" transform="rotate(-90 73.3 186.7)">3V3</text>
<text x="116.5" y="186.7" transform="rotate(-90 116.5 186.7)">EN</text>
<text x="159.7" y="186.7" transform="rotate(-90 159.7 186.7)">3V3</text>
<text x="289.2" y="186.7" transform="rotate(-90 289.2 186.7)">3V3</text>
<text x="190.5" y="192.7">BOOT</text>
<text x="210.8" y="192.7">GND</text>
<text x="236.1" y="192.7">EN</text>
<text x="254" y="192.7">GND</text>
<text x="30.1" y="203.5" transform="rotate(-90 30.1 203.5)">GND</text>
<text x="73.3" y="202.1" transform="rotate(-90 73.3 202.1)">EN</text>
<text x="116.5" y="203.5" transform="rotate(-90 116.5 203.5)">GND</text>
<text x="289.2" y="203.2" transform="rotate(-90 289.2 203.2)">SDA</text>
<text x="159.7" y="204.5" transform="rotate(-90 159.7 204.5)">BOOT</text>
<text x="264.2" y="215.6">VBUS</text>
<text x="264.2" y="220.6">CC1U</text>
<text x="30.1" y="224.8" transform="rotate(-90 30.1 224.8)">3V3</text>
<text x="73.3" y="224.8" transform="rotate(-90 73.3 224.8)">LEDV</text>
<text x="159.7" y="224.8" transform="rotate(-90 159.7 224.8)">LEDB</text>
<text x="264.2" y="223.2">CC2U</text>
<text x="289.2" y="224.8" transform="rotate(-90 289.2 224.8)">CC1U</text>
<text x="106.4" y="230.8">GND</text>
<text x="123.2" y="230.8">LEDVA</text>
<text x="192.8" y="230.8">GND</text>
<text x="209.5" y="230.8">LEDBA</text>
<text x="264.2" y="228.3">USB_DN</text>
<text x="264.2" y="233.3">USB_DP</text>
<text x="264.2" y="230.8">USB_DN</text>
<text x="264.2" y="235.9">USB_DP</text>
<text x="30.1" y="241.2" transform="rotate(-90 30.1 241.2)">SCL</text>
<text x="73.3" y="243.3" transform="rotate(-90 73.3 243.3)">LEDVA</text>
<text x="159.7" y="243.5" transform="rotate(-90 159.7 243.5)">LEDBA</text>
<text x="289.2" y="241.6" transform="rotate(-90 289.2 241.6)">GND</text>
<text x="159.7" y="251.5" transform="rotate(-90 159.7 251.5)">3V3</text>
<text x="30.1" y="262.9" transform="rotate(-90 30.1 262.9)">CC2U</text>
<text x="73.3" y="261.6" transform="rotate(-90 73.3 261.6)">VBUS</text>
<text x="141.2" y="263.8">RS_RX</text>
<text x="172.7" y="261.3">RSA</text>
<text x="202.9" y="262.9" transform="rotate(-90 202.9 262.9)">3V3</text>
<text x="238.4" y="260.6" transform="rotate(-90 238.4 260.6)">GND</text>
<text x="246" y="262.9" transform="rotate(-90 246 262.9)">RS_DE</text>
<text x="246" y="260.6" transform="rotate(-90 246 260.6)">GND</text>
<text x="58.5" y="268.9">USB_DN</text>
<text x="81.3" y="268.9">USB_DN</text>
<text x="105.1" y="266.4">GND</text>
<text x="105.5" y="268.9">3V3</text>
<text x="141.3" y="266.4">RS_DE</text>
<text x="141.3" y="268.9">RS_DE</text>
<text x="172.7" y="266.4">RSB</text>
<text x="274.4" y="268.9">RSA</text>
<text x="301" y="268.9">RSB</text>
<text x="58.5" y="271.4">USB_DP</text>
<text x="81.3" y="271.4">USB_DP</text>
<text x="105.4" y="271.4">SDA</text>
<text x="105.5" y="274">SCL</text>
<text x="141.5" y="274">RS_TX</text>
<text x="30.1" y="279.7" transform="rotate(-90 30.1 279.7)">GND</text>
<text x="202.9" y="279.7" transform="rotate(-90 202.9 279.7)">GND</text>
<text x="246" y="279.7" transform="rotate(-90 246 279.7)">GND</text>
<text x="289.2" y="279.7" transform="rotate(-90 289.2 279.7)">GND</text>
<text x="73.3" y="283.5" transform="rotate(-90 73.3 283.5)">GND</text>
<text x="116.5" y="286" transform="rotate(-90 116.5 286)">GND</text>
<text x="159.7" y="291.1" transform="rotate(-90 159.7 291.1)">GND</text>
</g>
<g font-size="1.8" fill="#006464">
<text x="23.5" y="22.8">PWR_FLAG</text>
<text x="99.7" y="22.8">PWR_FLAG</text>
<text x="37.4" y="40.5">J1</text>
<text x="80.6" y="40.5">J2</text>
<text x="120" y="40.5">F1</text>
<text x="158.2" y="38.3">D1</text>
<text x="201.4" y="38.3">D2</text>
<text x="249.6" y="40.5">C2</text>
<text x="280.4" y="36.4">VIN</text>
<text x="280.4" y="41.5">~{SHDN}</text>
<text x="295.8" y="41.5">SW</text>
<text x="296" y="36.4">CB</text>
<text x="314.3" y="40.5">U2</text>
<text x="37.4" y="43.1">AP BUS</text>
<text x="45.9" y="43.1">ENTRA</text>
<text x="80.6" y="43.1">AP BUS</text>
<text x="89.1" y="43.1">SIGUE</text>
<text x="120" y="43.1">3A</text>
<text x="158.2" y="45.9">SS34</text>
<text x="201.4" y="45.9">SMBJ26A</text>
<text x="249.6" y="43.1">10uF</text>
<text x="255.4" y="43.1">50V</text>
<text x="290.4" y="47.2" transform="rotate(-90 290.4 47.2)">GND</text>
<text x="296.1" y="46.6">FB</text>
<text x="314.3" y="43.1">LMR16006XDDC</text>
<text x="71.9" y="76.4">D4</text>
<text x="33.7" y="81.2">47uH</text>
<text x="33.7" y="78.6">L1</text>
<text x="120" y="78.6">C5</text>
<text x="120" y="81.2">100nF</text>
<text x="163.2" y="78.6">C6</text>
<text x="163.2" y="81.2">10uF</text>
<text x="169.1" y="81.2">50V</text>
<text x="206.4" y="78.6">C7</text>
<text x="206.4" y="81.2">22uF</text>
<text x="212.2" y="81.2">25V</text>
<text x="249.6" y="78.6">RB1</text>
<text x="249.6" y="81.2">56k</text>
<text x="292.8" y="78.6">RB2</text>
<text x="292.8" y="81.2">10k</text>
<text x="71.9" y="84">SS210</text>
<text x="28.7" y="114.5">D3</text>
<text x="66.5" y="115.2">IN</text>
<text x="77.1" y="117.7">BST</text>
<text x="77.9" y="115.2">SW</text>
<text x="95.8" y="116.7">U5</text>
<text x="95.8" y="119.3">AP63203WU</text>
<text x="120" y="119.3">4.7uH</text>
<text x="120" y="116.7">L2</text>
<text x="163.2" y="116.7">C8</text>
<text x="163.2" y="119.3">100nF</text>
<text x="206.4" y="116.7">C9</text>
<text x="206.4" y="119.3">10uF</text>
<text x="212.2" y="119.3">25V</text>
<text x="249.6" y="116.7">C10</text>
<text x="249.6" y="119.3">22uF</text>
<text x="292.8" y="116.7">C11</text>
<text x="292.8" y="119.3">22uF</text>
<text x="28.7" y="122.1">B5819W</text>
<text x="66.5" y="120.2">EN</text>
<text x="74.5" y="121.4" transform="rotate(-90 74.5 121.4)">GND</text>
<text x="78.2" y="120.2">FB</text>
<text x="234.2" y="138">EN</text>
<text x="234.2" y="143.1">IO0</text>
<text x="247.2" y="138.8" transform="rotate(-90 247.2 138.8)">3V3</text>
<text x="248.9" y="138">IO20/RXD</text>
<text x="249.2" y="140.6">IO21/TXD</text>
<text x="234.2" y="145.6">IO1</text>
<text x="234.2" y="148.2">IO2</text>
<text x="21.3" y="150.7">TXD</text>
<text x="21.3" y="153.3">RXD</text>
<text x="31.3" y="152.2" transform="rotate(-90 31.3 152.2)">VCC</text>
<text x="34.4" y="153.3">CANH</text>
<text x="55.2" y="154.8">U4</text>
<text x="76.9" y="154.8">C12</text>
<text x="120" y="154.8">C13</text>
<text x="163.2" y="154.8">RT</text>
<text x="201.4" y="152.6">JP3</text>
<text x="234.2" y="150.7">IO3</text>
<text x="234.2" y="153.3">IO4</text>
<text x="234.2" y="155.8">IO5</text>
<text x="273.6" y="154.8">U1</text>
<text x="292.8" y="154.8">C1</text>
<text x="21.3" y="158.3">VIO</text>
<text x="21.3" y="160.9">S</text>
<text x="31.3" y="161.5" transform="rotate(-90 31.3 161.5)">GND</text>
<text x="34.7" y="158.3">CANL</text>
<text x="55.2" y="157.4">TJA1051T/3</text>
<text x="76.9" y="157.4">100nF</text>
<text x="120" y="157.4">100nF</text>
<text x="163.2" y="157.4">120</text>
<text x="201.4" y="160.2">120R</text>
<text x="234.2" y="158.3">IO6</text>
<text x="234.2" y="160.9">IO7</text>
<text x="273.6" y="157.4">ESP32-C3-WROOM-02</text>
<text x="292.8" y="157.4">10uF</text>
<text x="234.2" y="163.4">IO8</text>
<text x="234.2" y="166">IO9</text>
<text x="234.2" y="168.5">IO10</text>
<text x="234.2" y="171">IO18</text>
<text x="234.2" y="173.6">IO19</text>
<text x="247.2" y="174.8" transform="rotate(-90 247.2 174.8)">GND</text>
<text x="200.1" y="190.7">SW1</text>
<text x="243.3" y="190.7">SW2</text>
<text x="33.7" y="192.9">C3</text>
<text x="33.7" y="195.5">100nF</text>
<text x="76.9" y="192.9">R1</text>
<text x="76.9" y="195.5">10k</text>
<text x="120" y="192.9">C4</text>
<text x="120" y="195.5">1uF</text>
<text x="163.2" y="192.9">R2</text>
<text x="163.2" y="195.5">10k</text>
<text x="292.8" y="192.9">R5</text>
<text x="292.8" y="195.5">4.7k</text>
<text x="200.1" y="198.3">MODO /</text>
<text x="209.2" y="198.3">BOOT</text>
<text x="243.3" y="198.3">RESET</text>
<text x="250.4" y="216.8">VBUS</text>
<text x="251.6" y="221.8">CC1</text>
<text x="251.6" y="224.4">CC2</text>
<text x="33.7" y="231">R6</text>
<text x="33.7" y="233.6">4.7k</text>
<text x="76.9" y="231">R9</text>
<text x="76.9" y="233.6">1k</text>
<text x="115" y="228.8">D5</text>
<text x="163.2" y="231">R10</text>
<text x="163.2" y="233.6">1k</text>
<text x="201.4" y="228.8">D6</text>
<text x="252.5" y="229.5">D-</text>
<text x="252.5" y="232">D-</text>
<text x="273.6" y="231">J5</text>
<text x="273.6" y="233.6">USB-C</text>
<text x="292.8" y="231">R3</text>
<text x="292.8" y="233.6">5.1k</text>
<text x="115" y="236.4">VERDE</text>
<text x="201.4" y="236.4">VERDE</text>
<text x="252.5" y="234.5">D+</text>
<text x="252.5" y="237.1">D+</text>
<text x="250.3" y="244.7">SBU1</text>
<text x="239.6" y="247.9" transform="rotate(-90 239.6 247.9)">SHIELD</text>
<text x="247.2" y="247.9" transform="rotate(-90 247.2 247.9)">GND</text>
<text x="250.3" y="247.2">SBU2</text>
<text x="160.9" y="260.9" transform="rotate(-90 160.9 260.9)">VCC</text>
<text x="165.8" y="262.5">A</text>
<text x="33.7" y="269.1">R4</text>
<text x="90.7" y="269.1">U3</text>
<text x="128.8" y="269.1">J3</text>
<text x="152.9" y="265">RO</text>
<text x="152.9" y="267.6">~{RE}</text>
<text x="165.7" y="267.6">B</text>
<text x="182.2" y="269.1">U6</text>
<text x="206.4" y="269.1">C14</text>
<text x="249.6" y="269.1">RDE</text>
<text x="310.5" y="269.1">D7</text>
<text x="33.7" y="271.7">5.1k</text>
<text x="90.7" y="271.7">USBLC6-2SC6</text>
<text x="128.8" y="271.7">QWIIC</text>
<text x="152.9" y="270.1">DE</text>
<text x="152.9" y="275.2">DI</text>
<text x="182.2" y="271.7">SP3485EN</text>
<text x="206.4" y="271.7">100nF</text>
<text x="249.6" y="271.7">10k</text>
<text x="310.5" y="271.7">SM712</text>
<text x="160.9" y="281.4" transform="rotate(-90 160.9 281.4)">GND</text>
</g>
<g font-size="1.8" fill="#a90000">
<text x="277.4" y="35.3">5</text>
<text x="300.3" y="35.3">1</text>
<text x="26.6" y="37.8">1</text>
<text x="26.6" y="40.4">2</text>
<text x="69.8" y="37.8">1</text>
<text x="69.8" y="40.4">2</text>
<text x="277.4" y="40.4">4</text>
<text x="300.3" y="40.4">6</text>
<text x="26.6" y="42.9">3</text>
<text x="26.6" y="45.5">4</text>
<text x="69.8" y="42.9">3</text>
<text x="69.8" y="45.5">4</text>
<text x="300.3" y="45.5">3</text>
<text x="289.3" y="50.2" transform="rotate(-90 289.3 50.2)">2</text>
<text x="64.1" y="114">3</text>
<text x="64.1" y="119.1">2</text>
<text x="81.8" y="114">5</text>
<text x="81.8" y="116.6">6</text>
<text x="81.8" y="119.1">1</text>
<text x="73.4" y="123.9" transform="rotate(-90 73.4 123.9)">4</text>
<text x="231.7" y="136.9">2</text>
<text x="246.1" y="134.1" transform="rotate(-90 246.1 134.1)">1</text>
<text x="259" y="136.9">11</text>
<text x="231.1" y="142">18</text>
<text x="259" y="139.4">12</text>
<text x="18.3" y="149.6">1</text>
<text x="30.2" y="146.8" transform="rotate(-90 30.2 146.8)">3</text>
<text x="231.1" y="144.5">17</text>
<text x="231.1" y="147.1">16</text>
<text x="231.1" y="149.6">15</text>
<text x="18.3" y="152.1">4</text>
<text x="41.2" y="152.1">7</text>
<text x="231.7" y="152.1">3</text>
<text x="231.7" y="154.7">4</text>
<text x="18.3" y="157.2">5</text>
<text x="18.3" y="159.8">8</text>
<text x="41.2" y="157.2">6</text>
<text x="231.7" y="157.2">5</text>
<text x="231.7" y="159.8">6</text>
<text x="30.2" y="164.5" transform="rotate(-90 30.2 164.5)">2</text>
<text x="231.1" y="167.4">10</text>
<text x="231.7" y="162.3">7</text>
<text x="231.7" y="164.8">8</text>
<text x="231.1" y="169.9">13</text>
<text x="231.1" y="172.5">14</text>
<text x="246.1" y="177.2" transform="rotate(-90 246.1 177.2)">9</text>
<text x="257.8" y="215.6">A4</text>
<text x="257.8" y="220.7">A5</text>
<text x="257.7" y="223.3">B5</text>
<text x="257.7" y="230.9">B7</text>
<text x="257.8" y="228.3">A7</text>
<text x="257.8" y="233.4">A6</text>
<text x="257.7" y="236">B6</text>
<text x="257.8" y="243.6">A8</text>
<text x="257.7" y="246.1">B8</text>
<text x="159.8" y="256" transform="rotate(-90 159.8 256)">8</text>
<text x="238.5" y="252.8" transform="rotate(-90 238.5 252.8)">S1</text>
<text x="246.1" y="252.7" transform="rotate(-90 246.1 252.7)">A1</text>
<text x="150.4" y="263.9">1</text>
<text x="168.2" y="261.4">6</text>
<text x="69.1" y="269">1</text>
<text x="73.4" y="266.1" transform="rotate(-90 73.4 266.1)">5</text>
<text x="76.8" y="269">6</text>
<text x="113" y="266.4">1</text>
<text x="113" y="269">2</text>
<text x="150.4" y="266.4">2</text>
<text x="150.4" y="269">3</text>
<text x="168.2" y="266.4">7</text>
<text x="281.2" y="269">1</text>
<text x="296.5" y="269">2</text>
<text x="69.1" y="271.5">3</text>
<text x="76.8" y="271.5">4</text>
<text x="113" y="271.5">3</text>
<text x="113" y="274.1">4</text>
<text x="150.4" y="274.1">4</text>
<text x="289.3" y="272.5" transform="rotate(-90 289.3 272.5)">3</text>
<text x="73.4" y="276.3" transform="rotate(-90 73.4 276.3)">2</text>
<text x="116.6" y="279.3" transform="rotate(-90 116.6 279.3)">MP</text>
<text x="159.8" y="283.9" transform="rotate(-90 159.8 283.9)">5</text>
</g>
<text font-size=".5" fill="#840000" x="115.5" y="276.3">Mounting</text>
</svg>
